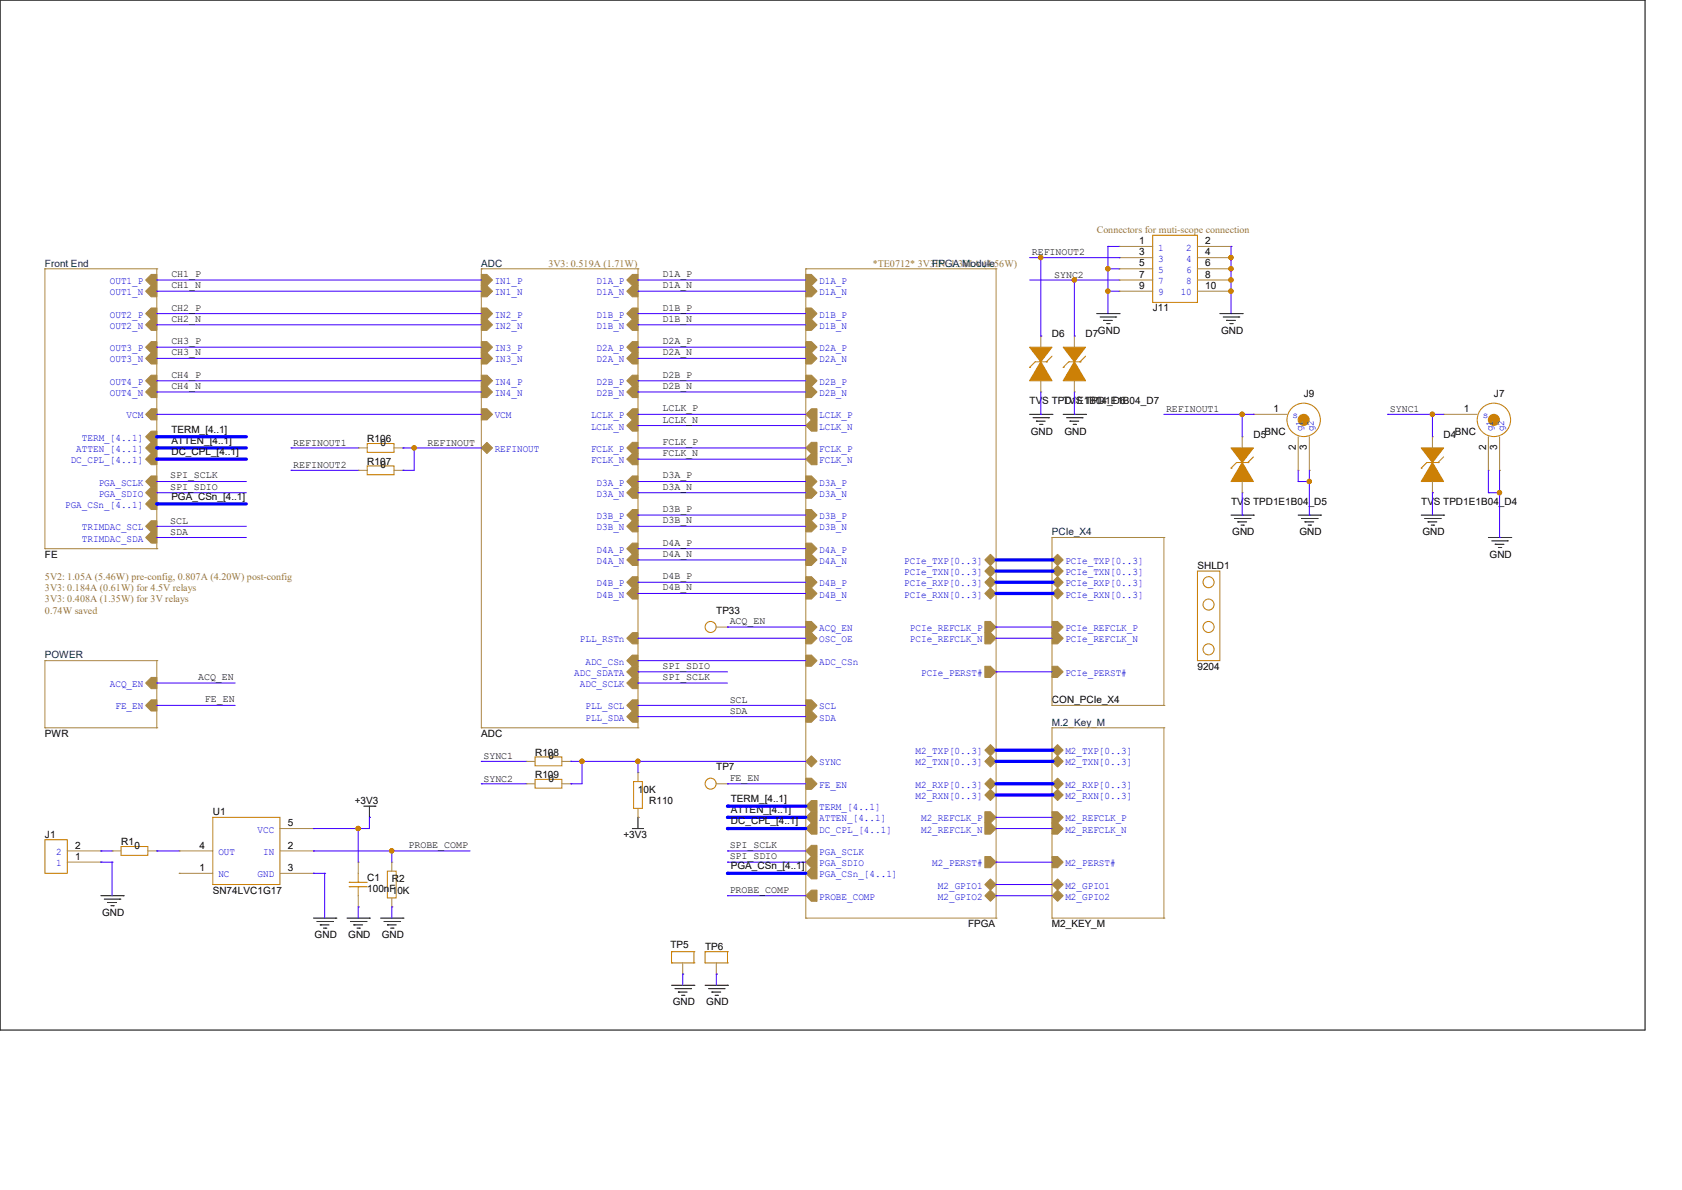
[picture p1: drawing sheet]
<svg xmlns="http://www.w3.org/2000/svg" width="420mm" height="297mm" viewBox="0 0 420 297" stroke-linecap="round" stroke-linejoin="round" font-family="sans-serif">
<g fill="none" stroke="#000" stroke-width=".25">
<path d="M0 0h410.8v257.1h-410.8zM273.9 78.3h5.5M274.7 79.1h3.9M275.5 80h.1M275.5 80h2.2M278.6 79.1h.1M279.4 78.3h.1M304.6 78.3h5.6M305.4 79.1h3.9M306.3 80h.1M306.3 80h2.2M309.3 79.1h.1"/>
<path d="M310.2 78.3h.1M276.4 80.8h.5M276.9 80.8h.1M307.1 80.8h.6M307.7 80.8h.1M257.1 103.4h5.6M257.9 104.3h3.9M258.8 105.1h.1M258.8 105.1h2.2M259.6 105.9h.6M260.2 105.9h.1M261.8 104.3h.1"/>
<path d="M262.7 103.4h.1M265.5 103.4h5.6M266.3 104.3h3.9M267.2 105.1h.1M267.2 105.1h2.2M268 105.9h.6M268.6 105.9h.1M270.2 104.3h.1M271.1 103.4h.1M307.4 128.6h5.6M308.2 129.4h3.9M309.1 130.3h.1"/>
<path d="M309.1 130.3h2.2M309.9 131.1h.6M310.5 131.1h.1M312.1 129.4h.1M313 128.6h.1M324.1 128.6h5.6M325 129.4h3.9M325.8 130.3h.1M325.8 130.3h2.2M326.6 131.1h.6M327.2 131.1h.1M328.9 129.4h.1"/>
<path d="M329.7 128.6h.1M354.9 128.6h5.6M355.7 129.4h3.9M356.6 130.3h.1M356.6 130.3h2.2M357.4 131.1h.6M358 131.1h.1M359.6 129.4h.1M360.5 128.6h.1M371.6 134.2h5.6M372.5 135h3.9M373.3 135.8h.1"/>
<path d="M373.3 135.8h2.2M374.1 136.7h.6M374.7 136.7h.1M376.4 135h.1M377.2 134.2h.1M90.8 201.2h2.8M92.2 204h.1M92.2 201.2v2.8M93.6 201.2h.1M157.9 206.8h.1M157.9 206.8h2.8M159.3 204h.1"/>
<path d="M159.3 204v2.8M25.2 223.6h5.6M26 224.4h3.9M26.9 225.3h.1M26.9 225.3h2.2M27.7 226.1h.6M28.3 226.1h.1M29.9 224.4h.1M30.8 223.6h.1M78.3 229.2h5.6M79.1 230h3.9M80 230.8h.1"/>
<path d="M80 230.8h2.2M80.8 231.6h.6M81.4 231.6h.1M83 230h.1M83.9 229.2h.1M86.7 229.2h5.5M87.5 230h3.9M88.3 230.8h.1M88.3 230.8h2.3M89.2 231.6h.5M89.7 231.6h.1M91.4 230h.1"/>
<path d="M92.2 229.2h.1M95 229.2h5.6M95.9 230h3.9M96.7 230.8h.1M96.7 230.8h2.2M97.5 231.6h.6M98.1 231.6h.1M99.8 230h.1M100.6 229.2h.1M167.7 245.9h5.6M168.5 246.8h3.9M169.4 247.6h.1"/>
<path d="M169.4 247.6h2.2M170.2 248.4h.6M170.8 248.4h.1M172.4 246.8h.1M173.3 245.9h.1M176.1 245.9h5.6M176.9 246.8h3.9M177.8 247.6h.1M177.8 247.6h2.2M178.6 248.4h.6M179.2 248.4h.1M180.8 246.8h.1"/>
<path d="M181.7 245.9h.1"/>
</g>
<g fill="#a84" stroke="#a84" stroke-width=".25">
<path d="M36.4 69.9l1.4-1.4h1.4v2.8h-1.4z" fill-rule="evenodd"/>
<path d="M36.4 72.7l1.4-1.4h1.4v2.8h-1.4z" fill-rule="evenodd"/>
<path d="M36.4 86.7l1.4-1.4h1.4v2.8h-1.4z" fill-rule="evenodd"/>
<path d="M36.4 89.5l1.4-1.4h1.4v2.7h-1.4z" fill-rule="evenodd"/>
<path d="M36.4 97.8l1.4-1.4h1.4v2.8h-1.4z" fill-rule="evenodd"/>
<path d="M36.4 81.1l1.4-1.4h1.4v2.8h-1.4z" fill-rule="evenodd"/>
<path d="M36.4 78.3l1.4-1.4h1.4v2.8h-1.4z" fill-rule="evenodd"/>
<path d="M36.4 95l1.4-1.4h1.4v2.8h-1.4z" fill-rule="evenodd"/>
<path d="M36.4 103.4l1.4-1.4h1.4v2.8h-1.4z" fill-rule="evenodd"/>
<path d="M36.4 114.6l1.4-1.4h1.4v2.8h-1.4z" fill-rule="evenodd"/>
<path d="M36.4 111.8l1.4-1.4h1.4v2.8h-1.4z" fill-rule="evenodd"/>
<path d="M36.4 120.2l1.4-1.4h1.4v2.8h-1.4z" fill-rule="evenodd"/>
<path d="M36.4 125.8l1.4-1.4h1.4v2.8h-1.4z" fill-rule="evenodd"/>
<path d="M36.4 123l1.4-1.4h1.4v2.8h-1.4z" fill-rule="evenodd"/>
<path d="M36.4 131.4l1.4-1.4h1.4v2.8h-1.4z" fill-rule="evenodd"/>
<path d="M36.4 134.2l1.4-1.4h1.4v2.8h-1.4z" fill-rule="evenodd"/>
<path d="M36.4 109l1.4-1.4h1.4v2.8h-1.4z" fill-rule="evenodd"/>
<path d="M120.2 96.4h1.4l1.4 1.4-1.4 1.4h-1.4z" fill-rule="evenodd"/>
<path d="M120.2 93.6h1.4l1.4 1.4-1.4 1.4h-1.4z" fill-rule="evenodd"/>
<path d="M120.2 88.1h1.4l1.4 1.4-1.4 1.3h-1.4z" fill-rule="evenodd"/>
<path d="M120.2 85.3h1.4l1.4 1.4-1.4 1.4h-1.4z" fill-rule="evenodd"/>
<path d="M120.2 79.7h1.4l1.4 1.4-1.4 1.4h-1.4z" fill-rule="evenodd"/>
<path d="M120.2 76.9h1.4l1.4 1.4-1.4 1.4h-1.4z" fill-rule="evenodd"/>
<path d="M120.2 102h1.4l1.4 1.4-1.4 1.4h-1.4z" fill-rule="evenodd"/>
<path d="M120.2 71.3h1.4l1.4 1.4-1.4 1.4h-1.4z" fill-rule="evenodd"/>
<path d="M120.2 68.5h1.4l1.4 1.4-1.4 1.4h-1.4z" fill-rule="evenodd"/>
<path d="M157.9 163.5h1.4v2.8h-1.4l-1.4-1.4z" fill-rule="evenodd"/>
<path d="M157.9 166.3h1.4v2.8h-1.4l-1.4-1.4z" fill-rule="evenodd"/>
<path d="M157.9 169.1h1.4v2.8h-1.4l-1.4-1.4z" fill-rule="evenodd"/>
<path d="M157.9 71.3h1.4v2.8h-1.4l-1.4-1.4z" fill-rule="evenodd"/>
<path d="M157.9 68.5h1.4v2.8h-1.4l-1.4-1.4z" fill-rule="evenodd"/>
<path d="M157.9 76.9h1.4v2.8h-1.4l-1.4-1.4z" fill-rule="evenodd"/>
<path d="M157.9 79.7h1.4v2.8h-1.4l-1.4-1.4z" fill-rule="evenodd"/>
<path d="M157.9 85.3h1.4v2.8h-1.4l-1.4-1.4z" fill-rule="evenodd"/>
<path d="M157.9 88.1h1.4v2.7h-1.4l-1.4-1.3z" fill-rule="evenodd"/>
<path d="M157.9 96.4h1.4v2.8h-1.4l-1.4-1.4z" fill-rule="evenodd"/>
<path d="M157.9 93.6h1.4v2.8h-1.4l-1.4-1.4z" fill-rule="evenodd"/>
<path d="M157.9 102h1.4v2.8h-1.4l-1.4-1.4z" fill-rule="evenodd"/>
<path d="M157.9 104.8h1.4v2.8h-1.4l-1.4-1.4z" fill-rule="evenodd"/>
<path d="M157.9 113.2h1.4v2.8h-1.4l-1.4-1.4z" fill-rule="evenodd"/>
<path d="M157.9 110.4h1.4v2.8h-1.4l-1.4-1.4z" fill-rule="evenodd"/>
<path d="M157.9 118.8h1.4v2.8h-1.4l-1.4-1.4z" fill-rule="evenodd"/>
<path d="M157.9 121.6h1.4v2.8h-1.4l-1.4-1.4z" fill-rule="evenodd"/>
<path d="M157.9 127.2h1.4v2.8h-1.4l-1.4-1.4z" fill-rule="evenodd"/>
<path d="M157.9 130h1.4v2.8h-1.4l-1.4-1.4z" fill-rule="evenodd"/>
<path d="M156.5 136.9l1.4-1.3h1.4v2.7h-1.4z" fill-rule="evenodd"/>
<path d="M157.9 138.3h1.4v2.8h-1.4l-1.4-1.4z" fill-rule="evenodd"/>
<path d="M157.9 143.9h1.4v2.8h-1.4l-1.4-1.4z" fill-rule="evenodd"/>
<path d="M157.9 146.7h1.4v2.8h-1.4l-1.4-1.4z" fill-rule="evenodd"/>
<path d="M157.9 157.9h1.4v2.8h-1.4l-1.4-1.4z" fill-rule="evenodd"/>
<path d="M157.9 177.5h1.4v2.8h-1.4l-1.4-1.4z" fill-rule="evenodd"/>
<path d="M157.9 174.7h1.4v2.8h-1.4l-1.4-1.4z" fill-rule="evenodd"/>
<path d="M120.2 111.8l1.4-1.4 1.4 1.4-1.4 1.4z" fill-rule="evenodd"/>
<path d="M201.2 68.5h1.4l1.4 1.4-1.4 1.4h-1.4z" fill-rule="evenodd"/>
<path d="M201.2 71.3h1.4l1.4 1.4-1.4 1.4h-1.4z" fill-rule="evenodd"/>
<path d="M201.2 76.9h1.4l1.4 1.4-1.4 1.4h-1.4z" fill-rule="evenodd"/>
<path d="M201.2 79.7h1.4l1.4 1.4-1.4 1.4h-1.4z" fill-rule="evenodd"/>
<path d="M201.2 85.3h1.4l1.4 1.4-1.4 1.4h-1.4z" fill-rule="evenodd"/>
<path d="M201.2 88.1h1.4l1.4 1.4-1.4 1.3h-1.4z" fill-rule="evenodd"/>
<path d="M201.2 93.6h1.4l1.4 1.4-1.4 1.4h-1.4z" fill-rule="evenodd"/>
<path d="M201.2 96.4h1.4l1.4 1.4-1.4 1.4h-1.4z" fill-rule="evenodd"/>
<path d="M201.2 103.4l1.4-1.4h1.4v2.8h-1.4z" fill-rule="evenodd"/>
<path d="M201.2 106.2l1.4-1.4h1.4v2.8h-1.4z" fill-rule="evenodd"/>
<path d="M201.2 111.8l1.4-1.4h1.4v2.8h-1.4z" fill-rule="evenodd"/>
<path d="M201.2 114.6l1.4-1.4h1.4v2.8h-1.4z" fill-rule="evenodd"/>
<path d="M201.2 118.8h1.4l1.4 1.4-1.4 1.4h-1.4z" fill-rule="evenodd"/>
<path d="M201.2 121.6h1.4l1.4 1.4-1.4 1.4h-1.4z" fill-rule="evenodd"/>
<path d="M201.2 127.2h1.4l1.4 1.4-1.4 1.4h-1.4z" fill-rule="evenodd"/>
<path d="M201.2 130h1.4l1.4 1.4-1.4 1.4h-1.4z" fill-rule="evenodd"/>
<path d="M201.2 135.6h1.4l1.4 1.3-1.4 1.4h-1.4z" fill-rule="evenodd"/>
<path d="M201.2 138.3h1.4l1.4 1.4-1.4 1.4h-1.4z" fill-rule="evenodd"/>
<path d="M201.2 143.9h1.4l1.4 1.4-1.4 1.4h-1.4z" fill-rule="evenodd"/>
<path d="M201.2 146.7h1.4l1.4 1.4-1.4 1.4h-1.4z" fill-rule="evenodd"/>
<path d="M201.2 155.1h1.4l1.4 1.4-1.4 1.4h-1.4z" fill-rule="evenodd"/>
<path d="M201.2 157.9h1.4l1.4 1.4-1.4 1.4h-1.4z" fill-rule="evenodd"/>
<path d="M201.2 163.5h1.4l1.4 1.4-1.4 1.4h-1.4z" fill-rule="evenodd"/>
<path d="M201.2 174.7h1.4l1.4 1.4-1.4 1.4h-1.4z" fill-rule="evenodd"/>
<path d="M201.2 177.5h1.4l1.4 1.4-1.4 1.4h-1.4z" fill-rule="evenodd"/>
<path d="M201.2 194.2h1.4l1.4 1.4-1.4 1.4h-1.4z" fill-rule="evenodd"/>
<path d="M201.2 204l1.4-1.4h1.4v2.8h-1.4z" fill-rule="evenodd"/>
<path d="M201.2 206.8l1.4-1.4h1.4v2.8h-1.4z" fill-rule="evenodd"/>
<path d="M201.2 212.4l1.4-1.4h1.4v2.8h-1.4z" fill-rule="evenodd"/>
<path d="M201.2 215.2l1.4-1.4h1.4v2.8h-1.4z" fill-rule="evenodd"/>
<path d="M201.2 218l1.4-1.4h1.4v2.8h-1.4z" fill-rule="evenodd"/>
<path d="M201.2 223.6l1.4-1.4h1.4v2.8h-1.4z" fill-rule="evenodd"/>
<path d="M245.9 157.9h1.4l1.4 1.4-1.4 1.4h-1.4z" fill-rule="evenodd"/>
<path d="M245.9 166.3h1.4l1.4 1.4-1.4 1.4h-1.4z" fill-rule="evenodd"/>
<path d="M245.9 155.1h1.4l1.4 1.4-1.4 1.4h-1.4z" fill-rule="evenodd"/>
<path d="M245.9 205.4h1.4l1.4 1.4-1.4 1.4h-1.4z" fill-rule="evenodd"/>
<path d="M245.9 213.8h1.4l1.4 1.4-1.4 1.4h-1.4z" fill-rule="evenodd"/>
<path d="M245.9 202.6h1.4l1.4 1.4-1.4 1.4h-1.4z" fill-rule="evenodd"/>
<path d="M201.2 201.2l1.4-1.4h1.4v2.8h-1.4z" fill-rule="evenodd"/>
<path d="M247.3 219.4l1.4 1.4-1.4 1.4-1.4-1.4z" fill-rule="evenodd"/>
<path d="M247.3 222.2l1.4 1.4-1.4 1.4-1.4-1.4z" fill-rule="evenodd"/>
<path d="M201.2 190l1.4-1.4 1.4 1.4-1.4 1.4z" fill-rule="evenodd"/>
<path d="M247.3 185.8l1.4 1.4-1.4 1.4-1.4-1.4z" fill-rule="evenodd"/>
<path d="M245.9 142.5l1.4-1.4 1.4 1.4-1.4 1.4z" fill-rule="evenodd"/>
<path d="M247.3 138.3l1.4 1.4-1.4 1.4-1.4-1.4z" fill-rule="evenodd"/>
<path d="M247.3 194.2l1.4 1.4-1.4 1.4-1.4-1.4z" fill-rule="evenodd"/>
<path d="M247.3 146.7l1.4 1.4-1.4 1.4-1.4-1.4z" fill-rule="evenodd"/>
<path d="M247.3 143.9l1.4 1.4-1.4 1.4-1.4-1.4z" fill-rule="evenodd"/>
<path d="M245.9 198.4l1.4-1.4 1.4 1.4-1.4 1.4z" fill-rule="evenodd"/>
<path d="M245.9 190l1.4-1.4 1.4 1.4-1.4 1.4z" fill-rule="evenodd"/>
<path d="M262.7 205.4h1.4l1.4 1.4-1.4 1.4h-1.4z" fill-rule="evenodd"/>
<path d="M262.7 213.8h1.4l1.4 1.4-1.4 1.4h-1.4z" fill-rule="evenodd"/>
<path d="M262.7 202.6h1.4l1.4 1.4-1.4 1.4h-1.4z" fill-rule="evenodd"/>
<path d="M262.7 220.8l1.4-1.4 1.4 1.4-1.4 1.4z" fill-rule="evenodd"/>
<path d="M262.7 223.6l1.4-1.4 1.4 1.4-1.4 1.4z" fill-rule="evenodd"/>
<path d="M262.7 187.2l1.4-1.4 1.4 1.4-1.4 1.4z" fill-rule="evenodd"/>
<path d="M262.7 198.4l1.4-1.4 1.4 1.4-1.4 1.4z" fill-rule="evenodd"/>
<path d="M262.7 195.6l1.4-1.4 1.4 1.4-1.4 1.4z" fill-rule="evenodd"/>
<path d="M262.7 190l1.4-1.4 1.4 1.4-1.4 1.4z" fill-rule="evenodd"/>
<path d="M262.7 157.9h1.4l1.4 1.4-1.4 1.4h-1.4z" fill-rule="evenodd"/>
<path d="M262.7 166.3h1.4l1.4 1.4-1.4 1.4h-1.4z" fill-rule="evenodd"/>
<path d="M262.7 155.1h1.4l1.4 1.4-1.4 1.4h-1.4z" fill-rule="evenodd"/>
<path d="M262.7 142.5l1.4-1.4 1.4 1.4-1.4 1.4z" fill-rule="evenodd"/>
<path d="M262.7 139.7l1.4-1.4 1.4 1.4-1.4 1.4z" fill-rule="evenodd"/>
<path d="M262.7 148.1l1.4-1.4 1.4 1.4-1.4 1.4z" fill-rule="evenodd"/>
<path d="M262.7 145.3l1.4-1.4 1.4 1.4-1.4 1.4z" fill-rule="evenodd"/>
<path d="M37.8 174.7h1.4v2.8h-1.4l-1.4-1.4z" fill-rule="evenodd"/>
<path d="M37.8 169.1h1.4v2.8h-1.4l-1.4-1.4z" fill-rule="evenodd"/>
</g>
<g fill="none" stroke="#a84" stroke-width=".25">
<path d="M11.2 67.1h.1M11.2 67.1h28M11.2 67.1v69.8M39.2 67.1h.1M39.2 67.1v69.8M120.2 67.1h.1M120.2 67.1h39.1M120.2 67.1v114.6M159.3 67.1h.1M159.3 67.1v114.6M201.2 67.1h.1M201.2 67.1h47.5"/>
<path d="M201.2 67.1v162.1M248.7 67.1h.1M248.7 67.1v162.1M279.4 61.5h.1M279.4 64.3h.1M279.4 67.1h.1M279.4 69.9h.1M279.4 72.7h.1M279.4 67.1h8.4M279.4 61.5h8.4M279.4 64.3h8.4M279.4 69.9h8.4"/>
<path d="M279.4 72.7h8.4M299 67.1h8.4M299 61.5h8.4M299 64.3h8.4M299 69.9h8.4M299 72.7h8.4M307.4 61.5h.1M307.4 64.3h.1M307.4 67.1h.1M307.4 69.9h.1M307.4 72.7h.1M259.9 97.8h.1"/>
<path d="M259.9 83.9h.1M259.9 83.9v2.8M259.9 95v2.8M268.3 97.8h.1M268.3 83.9h.1M268.3 83.9v2.8M268.3 95v2.8M89.5 117.4h.1M89.5 111.8h.1M89.5 117.4h2.2M89.5 111.8h2.2M98.4 117.4h2.2"/>
<path d="M98.4 111.8h2.2M100.6 117.4h.1M100.6 111.8h.1M310.2 109h.1M310.2 109v2.8M313 103.4h.1M313 103.4h8.4M324.1 117.4h.1M324.1 109v8.4M326.9 117.4h.1M326.9 109v8.4M357.7 109h.1"/>
<path d="M357.7 109v2.8M360.5 103.4h.1M360.5 103.4h8.4M371.6 117.4h.1M371.6 109v8.4M374.4 117.4h.1M374.4 109v8.4M11.2 136.9h.1M11.2 136.9h28M39.2 136.9h.1M262.7 134.2h.1M262.7 134.2v41.9"/>
<path d="M262.7 134.2h27.9M290.6 134.2h.1M290.6 134.2v41.9M310.2 123h.1M310.2 120.2v2.8M357.7 123h.1M357.7 120.2v2.8M178.9 156.5h2.8M181.7 156.5h.1M11.2 164.9h.1M11.2 164.9v16.8M11.2 164.9h28"/>
<path d="M39.2 164.9h.1M39.2 164.9v16.8M262.7 176.1h.1M262.7 176.1h27.9M290.6 176.1h.1M11.2 181.7h.1M11.2 181.7h28M39.2 181.7h.1M120.2 181.7h.1M120.2 181.7h39.1M131.4 190h.1M131.4 195.6h.1"/>
<path d="M131.4 190h2.2M131.4 195.6h2.2M140.3 190h2.2M140.3 195.6h2.2M142.5 190h.1M142.5 195.6h.1M159.3 181.7h.1M159.3 192.8h.1M159.3 192.8v2.3M178.9 195.6h2.8M181.7 195.6h.1M262.7 181.7h.1"/>
<path d="M262.7 181.7h27.9M262.7 181.7v47.5M290.6 181.7h.1M290.6 181.7v47.5M16.8 215.2h8.4M16.8 212.4h8.4M25.2 215.2h.1M25.2 212.4h.1M28 212.4h.1M28 212.4h2.2M36.9 212.4h2.3M39.2 212.4h.1"/>
<path d="M44.7 212.4h.1M44.7 218h.1M44.7 212.4h8.4M44.7 218h8.4M69.9 212.4h8.4M69.9 206.8h8.4M69.9 218h8.4M78.3 212.4h.1M78.3 206.8h.1M78.3 218h.1M89.5 215.2h.1M89.5 215.2v2.8"/>
<path d="M97.8 215.2h.1M97.8 215.2v2.2M159.3 204h.1M159.3 201.8v2.2M89.5 226.4h.1M89.5 223.6v2.8M97.8 226.4h.1M97.8 224.1v2.3M201.2 229.2h.1M201.2 229.2h47.5M248.7 229.2h.1M262.7 229.2h.1"/>
<path d="M262.7 229.2h27.9M290.6 229.2h.1M170.5 243.1h.1M170.5 240.3v2.8M178.9 243.1h.1M178.9 240.3v2.8"/>
</g>
<g fill="none" stroke="#cc8006" stroke-width=".25">
<path d="M287.8 58.7h11.2v16.8h-11.2zM257.1 91.7h.1M261.3 90.3h.1M261.3 90.3h-2.8l-1.4 1.4M262.7 88.9l-1.4 1.4M265.5 91.7h.1M269.7 90.3h.1M269.7 90.3h-2.8l-1.4 1.4M271.1 88.9l-1.4 1.4M91.7 116.3h6.7v2.2h-6.7zM91.7 110.7h6.7v2.2h-6.7zM307.4 116.8h.1"/>
<path d="M311.6 115.4h.1M311.6 115.4h-2.8l-1.4 1.4M313 114l-1.4 1.4M354.9 116.8h.1M359.1 115.4h.1M359.1 115.4h-2.8l-1.4 1.4M360.5 114l-1.4 1.4M299 142.5h5.6v22.4h-5.6zM133.6 188.9h6.7v2.2h-6.7zM133.6 194.5h6.7v2.2h-6.7zM158.2 195.1h2.2v6.7h-2.2zM11.2 209.6h5.6v8.4h-5.6z"/>
<path d="M30.2 211.3h6.7v2.2h-6.7zM53.1 204h16.8v16.8h-16.8zM89.5 218v2.2M96.7 217.4h2.2v6.7h-2.2zM87.2 220.2h.1M87.2 221.3h.1M87.2 220.2h4.5M87.2 221.3h4.5M89.5 220.2h.1M89.5 221.3h.1M89.5 221.3v2.3M167.7 237.5h.1"/>
<path d="M167.7 237.5h5.6M167.7 237.5v2.8M173.3 237.5h.1M173.3 237.5v2.8M176.1 237.5h.1M176.1 237.5h5.6M176.1 237.5v2.8M181.7 237.5h.1M181.7 237.5v2.8M167.7 240.3h.1M167.7 240.3h5.6M173.3 240.3h.1"/>
<path d="M176.1 240.3h.1M176.1 240.3h5.6M181.7 240.3h.1"/>
<circle cx="325.5" cy="104.8" r="4.2"/>
<circle cx="373" cy="104.8" r="4.2"/>
<circle cx="177.4" cy="156.5" r="1.38"/>
<circle cx="301.8" cy="145.3" r="1.38"/>
<circle cx="301.8" cy="150.9" r="1.38"/>
<circle cx="301.8" cy="156.5" r="1.38"/>
<circle cx="301.8" cy="162.1" r="1.38"/>
<circle cx="177.4" cy="195.6" r="1.38"/>
</g>
<g fill="#cc8006" stroke="#cc8006" stroke-width=".25">
<path d="M357.7 115.4l2.8 4.8h-5.6z"/>
<path d="M354.9 111.8h5.6l-2.8 3.6z"/>
<path d="M268.3 90.3l2.8 4.7h-5.6z"/>
<path d="M265.5 86.7h5.6l-2.8 3.6z"/>
<path d="M310.2 115.4l2.8 4.8h-5.6z"/>
<path d="M307.4 111.8h5.6l-2.8 3.6z"/>
<path d="M259.9 90.3l2.8 4.7h-5.6z"/>
<path d="M257.1 86.7h5.6l-2.8 3.6z"/>
<circle cx="373" cy="104.8" r="1.38"/>
<circle cx="325.5" cy="104.8" r="1.38"/>
</g>
<g fill="none" stroke="#4200ff" stroke-width=".25">
<path d="M39.2 69.9h.1M39.2 72.7h.1M39.2 78.3h.1M39.2 69.9h81M39.2 72.7h81M39.2 78.3h81M159.3 69.9h.1M159.3 72.7h.1M159.3 78.3h.1M159.3 69.9h41.9M159.3 72.7h41.9M159.3 78.3h41.9"/>
<path d="M257.1 69.9h11.2M257.1 64.3h2.8M259.9 64.3h.1M268.3 69.9h.1M276.6 72.7h.1M276.6 67.1h.1M276.6 61.5h.1M276.6 72.7h2.8M276.6 61.5v16.8M276.6 67.1h2.8M276.6 61.5h2.8M307.4 61.5h.1"/>
<path d="M307.4 64.3h.1M307.4 67.1h.1M307.4 69.9h.1M307.4 72.7h.1M307.4 61.5v16.8M39.2 81.1h.1M39.2 86.7h.1M39.2 89.5h.1M39.2 95h.1M39.2 97.8h.1M39.2 81.1h81M39.2 86.7h81"/>
<path d="M39.2 89.5h81M39.2 95h81M39.2 97.8h81M159.3 81.1h.1M159.3 86.7h.1M159.3 89.5h.1M159.3 95h.1M159.3 97.8h.1M159.3 81.1h41.9M159.3 86.7h41.9M159.3 89.5h41.9M159.3 95h41.9"/>
<path d="M159.3 97.8h41.9M39.2 103.4h.1M39.2 103.4h81M72.7 111.8h.1M72.7 117.4h.1M72.7 111.8h16.8M72.7 117.4h16.8M100.6 117.4h.1M100.6 111.8h.1M100.6 111.8h19.6M103.4 111.8h.1M103.4 111.8v5.6h-2.8"/>
<path d="M159.3 103.4h.1M159.3 106.2h.1M159.3 111.8h.1M159.3 114.6h.1M159.3 103.4h41.9M159.3 106.2h41.9M159.3 111.8h41.9M159.3 114.6h41.9M290.6 103.4h19.6M310.2 103.4h.1M346.5 103.4h.1M346.5 103.4h11.2"/>
<path d="M39.2 131.4h.1M39.2 134.2h.1M39.2 120.2h.1M39.2 123h.1M39.2 120.2h22.3M39.2 123h22.3M39.2 131.4h22.3M39.2 134.2h22.3M159.3 120.2h.1M159.3 123h.1M159.3 128.6h.1M159.3 131.4h.1"/>
<path d="M159.3 136.9h.1M159.3 139.7h.1M159.3 120.2h41.9M159.3 123h41.9M159.3 128.6h41.9M159.3 131.4h41.9M159.3 136.9h41.9M159.3 139.7h41.9M159.3 145.3h.1M159.3 148.1h.1M159.3 159.3h.1M159.3 145.3h41.9"/>
<path d="M159.3 148.1h41.9M159.3 159.3h41.9M181.7 156.5h.1M181.7 156.5h19.5M248.7 159.3h.1M248.7 156.5h.1M248.7 156.5h14M248.7 159.3h14M39.2 176.1h.1M39.2 170.5h.1M39.2 170.5h19.5M39.2 176.1h19.5"/>
<path d="M159.3 164.9h.1M159.3 167.7h.1M159.3 170.5h.1M159.3 176.1h.1M159.3 178.9h.1M159.3 164.9h41.9M159.3 167.7h22.4M159.3 170.5h22.4M159.3 176.1h41.9M159.3 178.9h41.9M248.7 167.7h.1M248.7 167.7h14"/>
<path d="M120.2 190h.1M120.2 195.6h.1M120.2 195.6h11.2M120.2 190h11.2M142.5 195.6h.1M142.5 190h.1M142.5 190h58.7M145.3 190h.1M145.3 190v5.6h-2.8M159.3 190h.1M159.3 190v2.8M181.7 195.6h.1"/>
<path d="M181.7 195.6h19.5M25.2 215.2h.1M25.2 212.4h.1M25.2 212.4h2.8M25.2 215.2h2.8M28 215.2h.1M28 215.2v8.4M39.2 212.4h.1M39.2 212.4h5.5M78.3 218h.1M78.3 212.4h.1M78.3 206.8h.1"/>
<path d="M78.3 212.4h39.1M78.3 218h2.8M81.1 218h.1M81.1 218v11.2M89.5 206.8h.1M89.5 206.8v8.4M92.2 204h.1M92.2 204v2.8h-13.9M97.8 212.4h.1M97.8 212.4v2.8M181.7 212.4h.1M181.7 215.2h.1"/>
<path d="M181.7 212.4h19.5M181.7 215.2h19.5M248.7 215.2h.1M248.7 206.8h.1M248.7 204h.1M248.7 215.2h14M248.7 206.8h14M248.7 204h14M181.7 223.6h.1M181.7 223.6h19.5M248.7 223.6h.1M248.7 220.8h.1"/>
<path d="M248.7 223.6h14M248.7 220.8h14"/>
</g>
<g fill="#f00" stroke="#f00" stroke-width=".25">
<circle cx="97.8" cy="212.4" r=".53"/>
<circle cx="310.2" cy="103.4" r=".53"/>
<circle cx="103.4" cy="111.8" r=".53"/>
<circle cx="307.4" cy="67.1" r=".53"/>
<circle cx="307.4" cy="64.3" r=".53"/>
<circle cx="307.4" cy="69.9" r=".53"/>
<circle cx="307.4" cy="72.7" r=".53"/>
<circle cx="268.2" cy="69.9" r=".53"/>
<circle cx="276.6" cy="72.7" r=".53"/>
<circle cx="276.6" cy="67.1" r=".53"/>
<circle cx="159.3" cy="190" r=".53"/>
<circle cx="145.3" cy="190" r=".53"/>
<circle cx="89.4" cy="206.8" r=".53"/>
</g>
<path d="M181.7 204h19.5" fill="none" stroke="#00f" stroke-width=".8"/>
<circle cx="181.7" cy="204" r=".4" fill="#00f"/>
<path d="M181.7 206.8h19.5" fill="none" stroke="#00f" stroke-width=".8"/>
<circle cx="181.7" cy="206.8" r=".4" fill="#00f"/>
<path d="M181.7 218h19.5" fill="none" stroke="#00f" stroke-width=".8"/>
<circle cx="181.7" cy="218" r=".4" fill="#00f"/>
<path d="M181.7 201.2h19.5" fill="none" stroke="#00f" stroke-width=".8"/>
<circle cx="181.7" cy="201.2" r=".4" fill="#00f"/>
<path d="M39.2 111.8h22.3" fill="none" stroke="#00f" stroke-width=".8"/>
<circle cx="39.2" cy="111.8" r=".4" fill="#00f"/>
<path d="M39.2 114.6h22.3" fill="none" stroke="#00f" stroke-width=".8"/>
<circle cx="39.2" cy="114.6" r=".4" fill="#00f"/>
<path d="M39.2 125.8h22.3" fill="none" stroke="#00f" stroke-width=".8"/>
<circle cx="39.2" cy="125.8" r=".4" fill="#00f"/>
<path d="M39.2 109h22.3" fill="none" stroke="#00f" stroke-width=".8"/>
<circle cx="39.2" cy="109" r=".4" fill="#00f"/>
<g fill="none" stroke="#4200ff" stroke-width=".25">
<path d="M268.3 69.9h.1M268.3 69.9v14M268.3 69.9h11.1M279.4 64.3h.1M279.4 64.3h-19.5v19.6M259.9 83.9h.1M259.9 97.8v5.6M268.3 83.9h.1M268.3 97.8v5.6M259.9 103.4h.1M268.3 103.4h.1M310.2 103.4h.1"/>
<path d="M310.2 103.4v5.6M310.2 103.4h2.8M313 103.4h.1M357.7 103.4h.1M357.7 103.4v5.6M357.7 103.4h2.8M310.2 128.6h.1M310.2 123v5.6M357.7 123h.1M357.7 123v5.6M89.5 226.4h.1M89.5 226.4v2.8"/>
<path d="M97.8 226.4h.1M97.8 226.4v2.8M170.5 243.1h.1M170.5 243.1v2.8M178.9 243.1h.1M178.9 243.1v2.8"/>
</g>
<g fill="#f00" stroke="#f00" stroke-width=".25">
<circle cx="259.9" cy="64.3" r=".53"/>
<circle cx="357.7" cy="103.4" r=".53"/>
</g>
<path d="M248.7 187.2h14" fill="none" stroke="#00f" stroke-width=".8"/>
<circle cx="262.7" cy="187.2" r=".4" fill="#00f"/>
<path d="M248.7 190h14" fill="none" stroke="#00f" stroke-width=".8"/>
<circle cx="262.7" cy="190" r=".4" fill="#00f"/>
<path d="M248.7 195.6h14" fill="none" stroke="#00f" stroke-width=".8"/>
<circle cx="262.7" cy="195.6" r=".4" fill="#00f"/>
<path d="M248.7 198.4h14" fill="none" stroke="#00f" stroke-width=".8"/>
<circle cx="262.7" cy="198.4" r=".4" fill="#00f"/>
<path d="M248.7 139.7h14" fill="none" stroke="#00f" stroke-width=".8"/>
<circle cx="262.7" cy="139.7" r=".4" fill="#00f"/>
<path d="M248.7 142.5h14" fill="none" stroke="#00f" stroke-width=".8"/>
<circle cx="262.7" cy="142.5" r=".4" fill="#00f"/>
<path d="M248.7 145.3h14" fill="none" stroke="#00f" stroke-width=".8"/>
<circle cx="262.7" cy="145.3" r=".4" fill="#00f"/>
<path d="M248.7 148.1h14" fill="none" stroke="#00f" stroke-width=".8"/>
<circle cx="262.7" cy="148.1" r=".4" fill="#00f"/>
<path d="M324.1 117.4v2.8M326.9 117.4v11.2M371.6 117.4v5.6M374.4 117.4v16.8M324.1 120.2h.1M324.1 120.2h2.8M326.9 120.2h.1M326.9 128.6h.1M371.6 123h.1M371.6 123h2.8M374.4 123h.1M374.4 134.2h.1" fill="none" stroke="#4200ff" stroke-width=".25"/>
<g fill="#f00" stroke="#f00" stroke-width=".25">
<circle cx="326.9" cy="120.2" r=".53"/>
<circle cx="374.4" cy="123" r=".53"/>
<circle cx="97.8" cy="212.4" r=".53"/>
<circle cx="310.2" cy="103.4" r=".53"/>
<circle cx="103.4" cy="111.8" r=".53"/>
<circle cx="307.4" cy="67.1" r=".53"/>
<circle cx="307.4" cy="64.3" r=".53"/>
<circle cx="307.4" cy="69.9" r=".53"/>
<circle cx="307.4" cy="72.7" r=".53"/>
<circle cx="268.2" cy="69.9" r=".53"/>
<circle cx="276.6" cy="72.7" r=".53"/>
<circle cx="276.6" cy="67.1" r=".53"/>
<circle cx="159.3" cy="190" r=".53"/>
<circle cx="145.3" cy="190" r=".53"/>
<circle cx="89.4" cy="206.8" r=".53"/>
<circle cx="259.9" cy="64.3" r=".53"/>
<circle cx="357.7" cy="103.4" r=".53"/>
</g>
<g font-size="2.5" fill="#808040">
<text x="273.9" y="58.2">Connectors for muti-scope connection</text>
<text x="136.9" y="66.5">3V3: 0.519A (1.71W)</text>
<text x="218" y="66.5">*TE0712* 3V3IN: 1.381A (4.56W)</text>
<text x="11.2" y="144.8">5V2: 1.05A (5.46W) pre-config, 0.807A (4.20W) post-config</text>
<text x="11.2" y="147.6">3V3: 0.184A (0.61W) for 4.5V relays</text>
<text x="11.2" y="150.4">3V3: 0.408A (1.35W) for 3V relays</text>
<text x="11.2" y="153.2">0.74W saved</text>
</g>
<g font-size="2.5">
<text x="257.6" y="63.8">REFINOUT2</text>
<text x="284.5" y="60.9">1</text>
<text x="284.5" y="63.7">3</text>
<text x="300.9" y="60.9">2</text>
<text x="300.9" y="63.7">4</text>
<text x="42.8" y="69.1">CH1_P</text>
<text x="42.8" y="71.9">CH1_N</text>
<text x="165.4" y="69.1">D1A_P</text>
<text x="165.4" y="71.9">D1A_N</text>
<text x="263.2" y="69.3">SYNC2</text>
<text x="284.5" y="66.5">5</text>
<text x="284.5" y="69.3">7</text>
<text x="300.9" y="66.5">6</text>
<text x="300.9" y="69.3">8</text>
<text x="42.8" y="77.5">CH2_P</text>
<text x="165.4" y="77.5">D1B_P</text>
<text x="284.5" y="72.1">9</text>
<text x="287.8" y="77.7">J11</text>
<text x="300.9" y="72.1">10</text>
<text x="42.8" y="80.3">CH2_N</text>
<text x="165.4" y="80.3">D1B_N</text>
<text x="274.2" y="83.3">GND</text>
<text x="304.9" y="83.3">GND</text>
<text x="42.8" y="85.9">CH3_P</text>
<text x="42.8" y="88.7">CH3_N</text>
<text x="165.4" y="85.9">D2A_P</text>
<text x="165.4" y="88.7">D2A_N</text>
<text x="262.7" y="84.2">D6</text>
<text x="271.1" y="84.2">D7</text>
<text x="42.8" y="94.3">CH4_P</text>
<text x="165.4" y="94.3">D2B_P</text>
<text x="42.8" y="97.1">CH4_N</text>
<text x="165.4" y="97.1">D2B_N</text>
<text x="257.1" y="100.9">TVS TPD1E1B04_D6</text>
<text x="265.5" y="100.9">TVS TPD1E1B04_D7</text>
<text x="325.5" y="99">J9</text>
<text x="373" y="99">J7</text>
<text x="42.8" y="108">TERM_[4..1]</text>
<text x="165.4" y="102.7">LCLK_P</text>
<text x="165.4" y="105.5">LCLK_N</text>
<text x="291.2" y="102.9">REFINOUT1</text>
<text x="318" y="102.8">1</text>
<text x="347" y="102.9">SYNC1</text>
<text x="365.5" y="102.8">1</text>
<text x="42.8" y="110.7">ATTEN_[4..1]</text>
<text x="42.8" y="113.5">DC_CPL_[4..1]</text>
<text x="73.2" y="111.3">REFINOUT1</text>
<text x="91.7" y="110.4">R106</text>
<text x="95" y="111.3">0</text>
<text x="106.8" y="111.3">REFINOUT</text>
<text x="165.4" y="111">FCLK_P</text>
<text x="165.4" y="113.8">FCLK_N</text>
<text x="257.4" y="108.5">GND</text>
<text x="265.8" y="108.5">GND</text>
<text x="313" y="109.3">D5</text>
<text x="315.8" y="108.5">BNC</text>
<text x="323.6" y="112.4" transform="rotate(-90 323.6 112.4)">2</text>
<text x="326.4" y="112.4" transform="rotate(-90 326.4 112.4)">3</text>
<text x="360.5" y="109.3">D4</text>
<text x="363.3" y="108.5">BNC</text>
<text x="371.1" y="112.4" transform="rotate(-90 371.1 112.4)">2</text>
<text x="373.9" y="112.4" transform="rotate(-90 373.9 112.4)">3</text>
<text x="42.5" y="119.4">SPI_SCLK</text>
<text x="73.2" y="116.8">REFINOUT2</text>
<text x="91.7" y="116">R107</text>
<text x="95" y="116.8">0</text>
<text x="165.4" y="119.4">D3A_P</text>
<text x="42.5" y="122.2">SPI_SDIO</text>
<text x="42.8" y="124.7">PGA_CSn_[4..1]</text>
<text x="165.4" y="122.2">D3A_N</text>
<text x="42.5" y="130.8">SCL</text>
<text x="165.4" y="127.8">D3B_P</text>
<text x="165.4" y="130.6">D3B_N</text>
<text x="307.4" y="126.1">TVS TPD1E1B04_D5</text>
<text x="354.9" y="126.1">TVS TPD1E1B04_D4</text>
<text x="42.5" y="133.6">SDA</text>
<text x="165.4" y="136.2">D4A_P</text>
<text x="307.7" y="133.6">GND</text>
<text x="324.4" y="133.6">GND</text>
<text x="355.2" y="133.6">GND</text>
<text x="11.2" y="139.2">FE</text>
<text x="165.4" y="139">D4A_N</text>
<text x="299" y="142">SHLD1</text>
<text x="371.9" y="139.2">GND</text>
<text x="165.4" y="144.6">D4B_P</text>
<text x="165.4" y="147.4">D4B_N</text>
<text x="178.9" y="153.2">TP33</text>
<text x="182.2" y="155.7">ACQ_EN</text>
<text x="165.4" y="166.9">SPI_SDIO</text>
<text x="299" y="167.1">9204</text>
<text x="49.5" y="169.7">ACQ_EN</text>
<text x="165.4" y="169.7">SPI_SCLK</text>
<text x="51.2" y="175.3">FE_EN</text>
<text x="182.2" y="175.5">SCL</text>
<text x="182.2" y="178.3">SDA</text>
<text x="262.7" y="175.5">CON_PCIe_X4</text>
<text x="11.2" y="183.9">PWR</text>
<text x="120.2" y="183.9">ADC</text>
<text x="120.7" y="189.5">SYNC1</text>
<text x="133.6" y="188.6">R108</text>
<text x="136.9" y="189.5">0</text>
<text x="120.7" y="195.1">SYNC2</text>
<text x="133.6" y="194.2">R109</text>
<text x="136.9" y="195.1">0</text>
<text x="159.3" y="197.9">10K</text>
<text x="178.9" y="192.3">TP7</text>
<text x="182.2" y="194.9">FE_EN</text>
<text x="53.1" y="203.5">U1</text>
<text x="88.6" y="200.7">+3V3</text>
<text x="162.1" y="200.7">R110</text>
<text x="182.5" y="202.9">ATTEN_[4..1]</text>
<text x="182.5" y="200.2">TERM_[4..1]</text>
<text x="11.2" y="209">J1</text>
<text x="71.8" y="206.2">5</text>
<text x="155.7" y="209">+3V3</text>
<text x="182.5" y="205.7">DC_CPL_[4..1]</text>
<text x="18.8" y="214.6">1</text>
<text x="18.8" y="211.8">2</text>
<text x="30.2" y="211">R1</text>
<text x="33.6" y="211.8">0</text>
<text x="49.8" y="211.8">4</text>
<text x="71.8" y="211.8">2</text>
<text x="102" y="211.6">PROBE_COMP</text>
<text x="182.2" y="211.6">SPI_SCLK</text>
<text x="182.2" y="214.4">SPI_SDIO</text>
<text x="49.8" y="217.4">1</text>
<text x="71.8" y="217.4">3</text>
<text x="91.7" y="219.9">C1</text>
<text x="97.8" y="220.2">R2</text>
<text x="182.5" y="216.9">PGA_CSn_[4..1]</text>
<text x="53.1" y="223">SN74LVC1G17</text>
<text x="91.7" y="222.7">100nF10K</text>
<text x="182.2" y="222.8">PROBE_COMP</text>
<text x="25.5" y="228.6">GND</text>
<text x="241.7" y="231.4">FPGA</text>
<text x="262.7" y="231.4">M2_KEY_M</text>
<text x="78.6" y="234.2">GND</text>
<text x="87" y="234.2">GND</text>
<text x="95.3" y="234.2">GND</text>
<text x="167.4" y="236.7">TP5</text>
<text x="176.1" y="237">TP6</text>
<text x="168" y="251">GND</text>
<text x="176.4" y="251">GND</text>
</g>
<g font-size="2.5" fill="#00c">
<text x="289.2" y="62.5">1</text>
<text x="289.2" y="65.3">3</text>
<text x="296.2" y="62.5">2</text>
<text x="296.2" y="65.3">4</text>
<text x="27.4" y="70.9">OUT1_P</text>
<text x="123.5" y="70.9">IN1_P</text>
<text x="149" y="70.9">D1A_P</text>
<text x="204.6" y="70.9">D1A_P</text>
<text x="289.2" y="68.1">5</text>
<text x="289.2" y="70.9">7</text>
<text x="296.2" y="68.1">6</text>
<text x="296.2" y="70.9">8</text>
<text x="27.4" y="73.7">OUT1_N</text>
<text x="123.5" y="73.7">IN1_N</text>
<text x="149" y="73.7">D1A_N</text>
<text x="204.6" y="73.7">D1A_N</text>
<text x="289.2" y="73.7">9</text>
<text x="294.8" y="73.7">10</text>
<text x="27.4" y="82.1">OUT2_N</text>
<text x="27.4" y="79.3">OUT2_P</text>
<text x="123.5" y="82.1">IN2_N</text>
<text x="123.5" y="79.3">IN2_P</text>
<text x="149" y="79.3">D1B_P</text>
<text x="149" y="82.1">D1B_N</text>
<text x="204.6" y="79.3">D1B_P</text>
<text x="204.6" y="82.1">D1B_N</text>
<text x="27.4" y="87.7">OUT3_P</text>
<text x="123.5" y="87.7">IN3_P</text>
<text x="149" y="87.7">D2A_P</text>
<text x="204.6" y="87.7">D2A_P</text>
<text x="27.4" y="90.5">OUT3_N</text>
<text x="123.5" y="90.5">IN3_N</text>
<text x="149" y="90.5">D2A_N</text>
<text x="204.6" y="90.5">D2A_N</text>
<text x="27.4" y="98.8">OUT4_N</text>
<text x="27.4" y="96.1">OUT4_P</text>
<text x="123.5" y="98.8">IN4_N</text>
<text x="123.5" y="96.1">IN4_P</text>
<text x="149" y="98.8">D2B_N</text>
<text x="149" y="96.1">D2B_P</text>
<text x="204.6" y="96.1">D2B_P</text>
<text x="204.6" y="98.8">D2B_N</text>
<text x="31.6" y="104.4">VCM</text>
<text x="123.5" y="104.4">VCM</text>
<text x="147.6" y="104.4">LCLK_P</text>
<text x="147.6" y="107.2">LCLK_N</text>
<text x="204.6" y="104.4">LCLK_P</text>
<text x="204.6" y="107.2">LCLK_N</text>
<text x="322.7" y="104.4">s</text>
<text x="325.3" y="107.6" transform="rotate(-90 325.3 107.6)">g1</text>
<text x="328" y="107.6" transform="rotate(-90 328 107.6)">g2</text>
<text x="370.2" y="104.4">s</text>
<text x="372.8" y="107.6" transform="rotate(-90 372.8 107.6)">g1</text>
<text x="375.5" y="107.6" transform="rotate(-90 375.5 107.6)">g2</text>
<text x="19" y="112.8">ATTEN_[4..1]</text>
<text x="20.4" y="110">TERM_[4..1]</text>
<text x="123.5" y="112.8">REFINOUT</text>
<text x="147.6" y="112.8">FCLK_P</text>
<text x="204.6" y="112.8">FCLK_P</text>
<text x="17.7" y="115.6">DC_CPL_[4..1]</text>
<text x="147.6" y="115.6">FCLK_N</text>
<text x="204.6" y="115.6">FCLK_N</text>
<text x="24.6" y="121.2">PGA_SCLK</text>
<text x="24.6" y="124">PGA_SDIO</text>
<text x="149" y="121.2">D3A_P</text>
<text x="149" y="124">D3A_N</text>
<text x="204.6" y="121.2">D3A_P</text>
<text x="204.6" y="124">D3A_N</text>
<text x="16.3" y="126.8">PGA_CSn_[4..1]</text>
<text x="149" y="129.6">D3B_P</text>
<text x="204.6" y="129.6">D3B_P</text>
<text x="20.4" y="132.4">TRIMDAC_SCL</text>
<text x="20.4" y="135.2">TRIMDAC_SDA</text>
<text x="149" y="132.4">D3B_N</text>
<text x="149" y="138">D4A_P</text>
<text x="204.6" y="132.4">D3B_N</text>
<text x="204.6" y="138">D4A_P</text>
<text x="149" y="140.8">D4A_N</text>
<text x="204.6" y="140.8">D4A_N</text>
<text x="225.8" y="143.6">PCIe_TXN[0..3]</text>
<text x="225.8" y="140.8">PCIe_TXP[0..3]</text>
<text x="266" y="143.6">PCIe_TXN[0..3]</text>
<text x="266" y="140.8">PCIe_TXP[0..3]</text>
<text x="149" y="146.3">D4B_P</text>
<text x="149" y="149.1">D4B_N</text>
<text x="204.6" y="146.3">D4B_P</text>
<text x="204.6" y="149.1">D4B_N</text>
<text x="225.8" y="149.1">PCIe_RXN[0..3]</text>
<text x="225.8" y="146.3">PCIe_RXP[0..3]</text>
<text x="266" y="149.1">PCIe_RXN[0..3]</text>
<text x="266" y="146.3">PCIe_RXP[0..3]</text>
<text x="144.8" y="160.3">PLL_RSTn</text>
<text x="204.6" y="157.5">ACQ_EN</text>
<text x="204.6" y="160.3">OSC_OE</text>
<text x="227.2" y="160.3">PCIe_REFCLK_N</text>
<text x="227.2" y="157.5">PCIe_REFCLK_P</text>
<text x="266" y="160.3">PCIe_REFCLK_N</text>
<text x="266" y="157.5">PCIe_REFCLK_P</text>
<text x="146.2" y="165.9">ADC_CSn</text>
<text x="204.6" y="165.9">ADC_CSn</text>
<text x="27.4" y="171.5">ACQ_EN</text>
<text x="143.4" y="168.7">ADC_SDATA</text>
<text x="144.8" y="171.5">ADC_SCLK</text>
<text x="230" y="168.7">PCIe_PERST#</text>
<text x="266" y="168.7">PCIe_PERST#</text>
<text x="28.8" y="177.1">FE_EN</text>
<text x="146.2" y="179.9">PLL_SDA</text>
<text x="146.2" y="177.1">PLL_SCL</text>
<text x="204.6" y="177.1">SCL</text>
<text x="204.6" y="179.9">SDA</text>
<text x="204.6" y="191.1">SYNC</text>
<text x="228.6" y="188.3">M2_TXP[0..3]</text>
<text x="228.6" y="191.1">M2_TXN[0..3]</text>
<text x="266" y="188.3">M2_TXP[0..3]</text>
<text x="266" y="191.1">M2_TXN[0..3]</text>
<text x="204.6" y="196.6">FE_EN</text>
<text x="228.6" y="196.6">M2_RXP[0..3]</text>
<text x="266" y="196.6">M2_RXP[0..3]</text>
<text x="204.6" y="202.2">TERM_[4..1]</text>
<text x="228.6" y="199.4">M2_RXN[0..3]</text>
<text x="266" y="199.4">M2_RXN[0..3]</text>
<text x="64.3" y="207.8">VCC</text>
<text x="204.6" y="205">ATTEN_[4..1]</text>
<text x="204.6" y="207.8">DC_CPL_[4..1]</text>
<text x="230" y="207.8">M2_REFCLK_N</text>
<text x="230" y="205">M2_REFCLK_P</text>
<text x="266" y="207.8">M2_REFCLK_N</text>
<text x="266" y="205">M2_REFCLK_P</text>
<text x="14" y="213.4">2</text>
<text x="54.5" y="213.4">OUT</text>
<text x="65.7" y="213.4">IN</text>
<text x="204.6" y="213.4">PGA_SCLK</text>
<text x="14" y="216.2">1</text>
<text x="54.5" y="219">NC</text>
<text x="64.3" y="219">GND</text>
<text x="204.6" y="216.2">PGA_SDIO</text>
<text x="204.6" y="219">PGA_CSn_[4..1]</text>
<text x="232.8" y="216.2">M2_PERST#</text>
<text x="234.2" y="221.8">M2_GPIO1</text>
<text x="266" y="216.2">M2_PERST#</text>
<text x="266" y="221.8">M2_GPIO1</text>
<text x="204.6" y="224.6">PROBE_COMP</text>
<text x="234.2" y="224.6">M2_GPIO2</text>
<text x="266" y="224.6">M2_GPIO2</text>
</g>
<g font-size="2.5" fill="#004040">
<text x="11.2" y="66.5">Front End</text>
<text x="120.2" y="66.5">ADC</text>
<text x="232.8" y="66.5">FPGA Module</text>
<text x="262.7" y="133.6">PCIe_X4</text>
<text x="11.2" y="164.3">POWER</text>
<text x="262.7" y="181.1">M.2_Key_M</text>
</g>
</svg>
